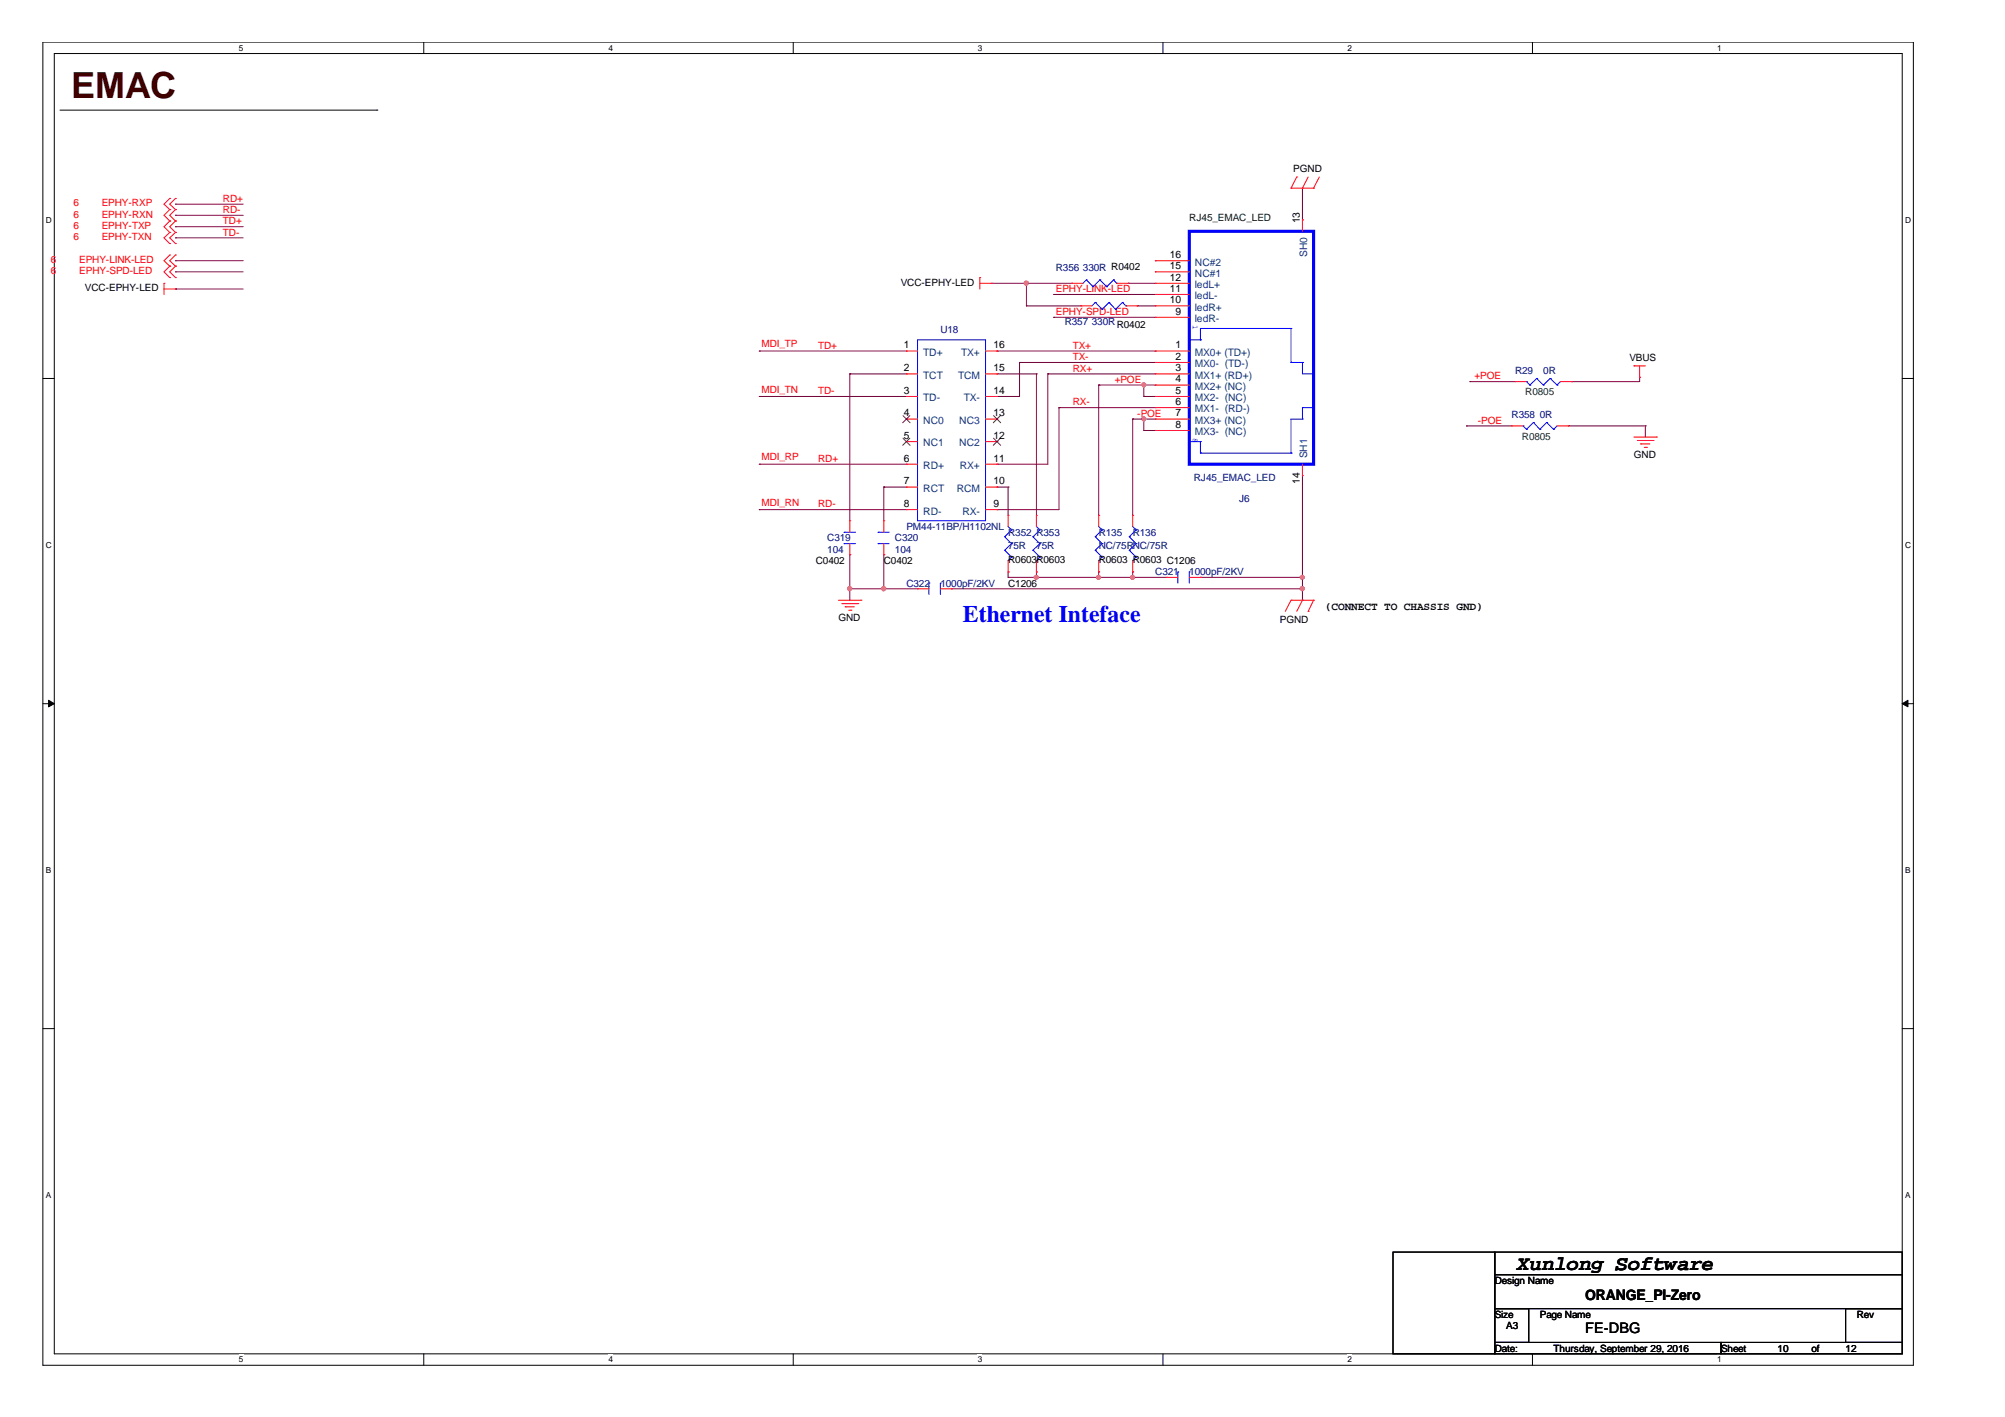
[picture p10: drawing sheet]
<svg xmlns="http://www.w3.org/2000/svg" width="297mm" height="210mm" viewBox="0 0 297 210" stroke-linecap="round" stroke-linejoin="round" font-family="sans-serif">
<path d="M6.3 6.2h277.2v196h-277.2zM8 7.9h273.8v192.6h-273.8z" fill="none" stroke="#000" stroke-width=".15"/>
<g fill="#fff">
<path d="M35.4 6.4h.6v1.4h-.6z"/>
<path d="M35.4 200.7h.6v1.4h-.6z"/>
</g>
<path d="M62.8 6.2v1.7M62.8 200.5v1.7" fill="none" stroke="#000" stroke-width=".15"/>
<g fill="#fff">
<path d="M90.1 6.4h.7v1.4h-.7z"/>
<path d="M90.1 200.7h.7v1.4h-.7z"/>
</g>
<path d="M117.5 6.2v1.7M117.5 200.5v1.7" fill="none" stroke="#000" stroke-width=".15"/>
<g fill="#fff">
<path d="M144.9 6.4h.6v1.4h-.6z"/>
<path d="M144.9 200.7h.6v1.4h-.6z"/>
</g>
<path d="M172.3 6.2v1.7M172.3 200.5v1.7" fill="none" stroke="#000" stroke-width=".15"/>
<g fill="#fff">
<path d="M199.6 6.4h.7v1.4h-.7z"/>
<path d="M199.6 200.7h.7v1.4h-.7z"/>
</g>
<path d="M227 6.2v1.7M227 200.5v1.7" fill="none" stroke="#000" stroke-width=".15"/>
<g fill="#fff">
<path d="M254.4 6.4h.6v1.4h-.6z"/>
<path d="M254.4 200.7h.6v1.4h-.6z"/>
<path d="M6.8 31.9h.8v1.4h-.8z"/>
<path d="M282.2 31.9h.9v1.4h-.9z"/>
<path d="M6.8 80.1h.8v1.4h-.8z"/>
<path d="M282.2 80.1h.9v1.4h-.9z"/>
</g>
<path d="M6.3 56.1h1.7M281.8 56.1h1.7" fill="none" stroke="#000" stroke-width=".15"/>
<g fill="#fff">
<path d="M6.8 128.2h.7v1.4h-.7z"/>
<path d="M282.2 128.2h.8v1.4h-.8z"/>
</g>
<path d="M6.3 104.2h1.7M281.8 104.2h1.7" fill="none" stroke="#000" stroke-width=".15"/>
<g fill="#000" stroke="#000" stroke-width=".15">
<path d="M7.2 103.7l.8 .5-.8 .5z" fill-rule="evenodd"/>
<path d="M281.8 104.2l.9-.5v1z" fill-rule="evenodd"/>
</g>
<g fill="#fff">
<path d="M6.8 176.4h.7v1.4h-.7z"/>
<path d="M282.2 176.4h.8v1.4h-.8z"/>
</g>
<path d="M8.9 16.3h46.9M55.8 16.3h.1M6.3 152.4h1.7M281.8 152.4h1.7M206.4 185.5h15v15h-15zM221.4 185.5h60.4v3.3h-60.4zM221.4 188.8h60.4v5.1h-60.4zM221.4 193.9h5.1v5h-5.1zM221.4 198.9h33.6v1.6h-33.6zM255 198.9h26.8v1.6h-26.8zM273.4 193.9h8.4v5h-8.4z" fill="none" stroke="#000" stroke-width=".15"/>
<g fill="none" stroke="#800040" stroke-width=".15">
<path d="M26 30.2h.1M26 38.6h.1M26 33.6h.1M26 31.9h.1M26 35.2h.1M26 30.2h10M26 38.6h10M26 33.6h10M26 31.9h10M26 35.2h10M193 32.6h.1M193 27.9v4.7"/>
<path d="M26 40.3h.1M26 42.8h.1M26 40.3h10M26 42.8h10M112.5 58.7h.1M112.5 52h.1M112.5 58.7h21.8M112.5 52h21.8M125.9 55.4h.1M125.9 55.4v21.7M125.9 55.4h8.4M146.9 42h11.8"/>
<path d="M147.7 52h.1M147.7 58.7h.1M147.7 55.4h.1M147.7 52h23.5M147.7 55.4h5.8M151 53.7h.1M151 53.7v5h-3.3M151 53.7h20.2M152.1 42h.1M152.1 45.3h.1M152.1 45.3h8M152.1 42v3.3"/>
<path d="M153.5 55.4h.1M153.5 55.4v20.9M155.2 55.4h.1M155.2 55.4h16M155.2 55.4v13.4h-7.5M156.1 43.6h.1M156.1 47h.1M156.1 43.6h15.1M156.1 47h15.1M158.7 42h.1M162.8 57h.1M162.8 57h8.4"/>
<path d="M162.8 57v19.3M167.1 42h.1M167.1 42h4.1M168.5 45.3h.1M168.5 45.3h2.7M169.5 57h.1M169.5 58.7h.1M169.5 58.7h1.7M169.5 57v1.7M217.8 56.5h.1M217.8 56.5h6.7M232.8 56.5h.1"/>
<path d="M242.9 55.9h.1M242.9 55.9v.6h-10.1M112.5 75.5h.1M112.5 68.8h.1M112.5 68.8h21.8M112.5 75.5h21.8M130.9 72.2h.1M130.9 72.2h3.4M130.9 72.2v4.9M147.7 68.8h.1M147.7 72.2h.1M147.7 75.5h.1"/>
<path d="M147.7 72.2h1.7M149.4 72.2h.1M149.4 72.2v4.1M156.9 60.4h.1M156.9 60.4h14.3M156.9 60.4v15.1h-9.2M167.8 62.1h.1M167.8 62.1h3.4M167.8 62.1v14.2M169.5 62.1h.1M169.5 63.8h.1M169.5 63.8h1.7"/>
<path d="M169.5 62.1v1.7M193 70.5v18.4M217.3 63.1h.1M217.3 63.1h6.6M232.3 63.1h.1M232.3 63.1h11.5M243.8 63.1h.1M243.8 63.1v1.6M125.9 87.2h.1M125.9 82.2h.1M125.9 87.2h10M125.9 82.2v6.7"/>
<path d="M130.9 82.2h.1M130.9 87.2h.1M130.9 82.2v5M141 87.2h.1M141 87.2h52M149.4 84.7h.1M149.4 85.5h.1M149.4 85.5h23.4M149.4 84.7v.8M153.5 84.7h.1M153.5 85.5h.1M153.5 84.7v.8"/>
<path d="M162.8 85.5h.1M162.8 84.7h.1M162.8 84.7v.8M167.8 85.5h.1M167.8 84.7h.1M167.8 84.7v.8M177.8 85.5h.1M177.8 85.5h15.2M193 85.5h.1M193 87.2h.1"/>
</g>
<g fill="#f0f" stroke="#f0f" stroke-width=".15">
<circle cx="192.9" cy="85.5" r=".31"/>
<circle cx="167.8" cy="85.5" r=".31"/>
<circle cx="162.8" cy="85.5" r=".31"/>
<circle cx="192.9" cy="87.2" r=".32"/>
<circle cx="130.9" cy="87.2" r=".32"/>
<circle cx="125.9" cy="87.2" r=".32"/>
<circle cx="169.4" cy="62" r=".31"/>
<circle cx="169.4" cy="57" r=".31"/>
<circle cx="153.5" cy="85.5" r=".31"/>
<circle cx="152" cy="41.9" r=".32"/>
</g>
<g fill="none" stroke="#f00" stroke-width=".15">
<path d="M25.1 39.4h.1M25.1 37.8h.1M25.1 31h.1M25.1 29.4h.1M25.1 32.7h.1M25.1 34.4h.1M25.1 36.1h.1M25.1 39.4l-.8 .9 .8 .8M25.1 37.8l-.8 .8 .8 .8M25.1 29.4l-.8 .8 .8 .8M25.1 31l-.8 .9 .8 .8M25.1 32.7l-.8 .9 .8 .8"/>
<path d="M25.1 34.4l-.8 .8 .8 .9M26 39.4h.1M26 37.8h.1M26 31h.1M26 29.4h.1M26 32.7h.1M26 34.4h.1M26 36.1h.1M26 39.4l-.9 .9 .9 .8M26 37.8l-.9 .8 .9 .8M26 29.4l-.9 .8 .9 .8M26 31l-.9 .9 .9 .8"/>
<path d="M26 32.7l-.9 .9 .9 .8M26 34.4l-.9 .8 .9 .9M171.2 38.6h.1M171.2 38.6h5M191.3 27.9h.1M191.3 27.9h3.3M192.1 26.2h.1M192.1 26.2l-.8 1.7M193 27.9h.1M193 32.6h.1M193 32.6v1.7M193.8 26.2l-.8 1.7"/>
<path d="M194.6 27.9h.1M195.5 26.2l-.9 1.7M24.3 42h.1M24.3 42.8h1.7M24.3 42v1.6M25.1 41.1h.1M26 42.8h.1M26 41.1h.1M134.3 52h.1M134.3 55.4h.1M134.3 58.7h.1M134.3 52h1.6"/>
<path d="M134.3 55.4h1.6M134.3 58.7h1.6M145.2 41.1h.1M145.2 42h1.7M145.2 41.1v1.7M146 52h1.7M146 55.4h1.7M146 58.7h1.7M146.9 42h.1M147.7 58.7h.1M147.7 55.4h.1M147.7 52h.1"/>
<path d="M158.7 42h.1M158.7 42h1.7M160.1 45.3h.1M160.1 45.3h1.7M165.4 42h1.7M166.8 45.3h1.7M167.1 42h.1M168.5 45.3h.1M171.2 52h.1M171.2 53.7h.1M171.2 55.4h.1M171.2 57h.1"/>
<path d="M171.2 58.7h.1M171.2 47h.1M171.2 45.3h.1M171.2 43.6h.1M171.2 42h.1M171.2 40.3h.1M171.2 42h5M171.2 52h5M171.2 53.7h5M171.2 55.4h5M171.2 57h5M171.2 58.7h5"/>
<path d="M171.2 47h5M171.2 45.3h5M171.2 43.6h5M171.2 40.3h5M224.5 56.5h.1M224.5 56.5h1.6M231.2 56.5h1.6M232.8 56.5h.1M242.1 54.2h.1M242.1 54.2h1.7M242.9 55.9h.1M242.9 54.2v1.7"/>
<path d="M125.9 77.1h.1M125.9 77.1v1.7M130.9 77.1h.1M130.9 77.1v1.7M134.3 62.1h.1M134.3 65.4h.1M134.3 68.8h.1M134.3 72.2h.1M134.3 75.5h.1M134.3 62.1h1.6M134.3 65.4h1.6M134.3 68.8h1.6"/>
<path d="M134.3 72.2h1.6M134.3 75.5h1.6M146 62.1h1.7M146 65.4h1.7M146 68.8h1.7M146 72.2h1.7M146 75.5h1.7M147.7 75.5h.1M147.7 72.2h.1M147.7 68.8h.1M147.7 65.4h.1M147.7 62.1h.1"/>
<path d="M149.4 76.3h.1M149.4 76.3v1.7M153.5 76.3h.1M153.5 76.3v1.7M162.8 76.3h.1M162.8 76.3v1.7M167.8 76.3h.1M167.8 76.3v1.7M171.2 60.4h.1M171.2 62.1h.1M171.2 63.8h.1M171.2 60.4h5"/>
<path d="M171.2 62.1h5M171.2 63.8h5M193 70.5h.1M193 68.8v1.7M223.9 63.1h.1M223.9 63.1h1.7M230.7 63.1h1.6M232.3 63.1h.1M242.1 64.7h3.3M242.6 65.2h2.3M243.1 65.8h.1M243.1 65.8h1.3"/>
<path d="M243.6 66.3h.3M243.9 66.3h.1M244.9 65.2h.1M245.4 64.7h.1M124.2 88.9h3.4M124.7 89.4h2.4M125.2 89.9h.1M125.2 89.9h1.4M125.7 90.4h.4M125.9 82.2h.1M125.9 80.5v1.7M126.1 90.4h.1"/>
<path d="M127.1 89.4h.1M127.6 88.9h.1M130.9 82.2h.1M130.9 80.5v1.7M135.9 87.2h.1M135.9 87.2h1.7M139.3 87.2h1.7M141 87.2h.1M149.4 84.7h.1M149.4 83v1.7M153.5 84.7h.1M153.5 83v1.7"/>
<path d="M162.8 84.7h.1M162.8 83v1.7M167.8 84.7h.1M167.8 83v1.7M172.8 85.5h.1M172.8 85.5h1.7M176.2 85.5h1.6M177.8 85.5h.1M191.3 88.9h.1M191.3 88.9h3.3M191.3 88.9l-.9 1.7M193 88.9h.1"/>
<path d="M193 88.9l-.9 1.7M193.8 90.6h.1M194.6 88.9h.1M194.6 88.9l-.8 1.7"/>
</g>
<g fill="none" stroke="#00f" stroke-width=".15">
<path d="M135.9 50.3h10.1v26.8h-10.1zM161 41.5h.1M161 41.5l-.6 .5M161 41.5l.9 1M161.9 42.5h.1M162.3 44.8h.1M162.3 44.8l-.5 .5M162.3 44.8l1 1M162.9 41.5h.1M162.9 41.5l-1 1M162.9 41.5l1.1 1M163.3 45.8h.1"/>
<path d="M164 42.5h.1M164.3 44.8h.1M164.3 44.8l-1 1M164.3 44.8l1 1M165 41.5h.1M165 41.5l-1 1M165 41.5l.4 .5M165.3 45.8h.1M165.4 42h.1M166.3 44.8h.1M166.3 44.8l.5 .5M166.3 44.8l-1 1"/>
<path d="M166.8 45.3h.1M176.2 50.3h1.6M177.8 50.3h.1M191.3 48.7h.1M191.3 53.7h.1M191.3 48.7h-13.5v1.6M191.3 53.7h1.7M191.3 48.7v5M193 53.7h.1M193 53.7v1.7h1.6M194.6 55.4h.1M226.1 56.5h.1"/>
<path d="M226.1 56.5l.6 .5M226.7 57h.1M227.7 56.1h.1M227.7 56.1l.9 .9M227.7 56.1l-1 .9M228.6 57h.1M229.7 56.1h.1M229.7 56.1l1 .9M229.7 56.1l-1.1 .9M230.7 57h.1M231.2 56.5l-.5 .5M125.1 78.8h.1"/>
<path d="M125.1 78.8h1.6M130.1 78.8h.1M130.1 78.8h1.6M148.8 79.5h.1M148.8 79.5l1.1 1M149.4 78l.5 .5M149.9 78.5h.1M149.9 78.5l-1.1 1M153 79.5h.1M153 79.5l1.1 1M153.5 78l.6 .5M154.1 78.5h.1"/>
<path d="M154.1 78.5l-1.1 1M162.3 79.5h.1M162.3 79.5l1 1M162.8 78l.5 .5M163.3 78.5h.1M163.3 78.5l-1 1M167.3 79.5h.1M167.3 79.5l1 1M167.8 78l.5 .5M168.3 78.5h.1M168.3 78.5l-1 1M176.2 65.4h1.6"/>
<path d="M177.8 65.4h.1M177.8 67.1h.1M177.8 65.4v1.7M177.8 67.1h13.5M191.3 67.1h.1M193 60.4h.1M193 62.1h.1M193 60.4v1.7M193 62.1h-1.7v5M193 60.4h1.6M194.6 60.4h.1M225.6 63.1h.1"/>
<path d="M225.6 63.1l.5 .5M226.1 63.6h.1M227.2 62.6h.1M227.2 62.6l.9 1M227.2 62.6l-1.1 1M228.1 63.6h.1M229.2 62.6h.1M229.2 62.6l1 1M229.2 62.6l-1.1 1M230.2 63.6h.1M230.7 63.1l-.5 .5M125.1 80.5h.1"/>
<path d="M125.1 80.5h1.6M130.1 80.5h.1M130.1 80.5h1.6M137.6 86.4h.1M137.6 86.4v1.7M139.3 86.4h.1M139.3 86.4v1.7M148.8 81.5h.1M148.8 81.5l1.1 1M149.4 83h.1M149.9 80.5h.1M149.9 82.5h.1"/>
<path d="M149.9 80.5l-1.1 1M149.9 82.5l-.5 .5M153 81.5h.1M153 81.5l1.1 1M153.5 83h.1M154.1 80.5h.1M154.1 82.5h.1M154.1 80.5l-1.1 1M154.1 82.5l-.6 .5M162.3 81.5h.1M162.3 81.5l1 1M162.8 83h.1"/>
<path d="M163.3 80.5h.1M163.3 82.5h.1M163.3 80.5l-1 1M163.3 82.5l-.5 .5M167.3 81.5h.1M167.3 81.5l1 1M167.8 83h.1M168.3 80.5h.1M168.3 82.5h.1M168.3 80.5l-1 1M168.3 82.5l-.5 .5M174.5 84.7h.1"/>
<path d="M174.5 84.7v1.7M176.2 84.7h.1M176.2 84.7v1.7"/>
</g>
<path d="M176.2 34.3h18.4v34.5h-18.4z" fill="none" stroke="#00f" stroke-width=".47"/>
<path d="M133.8 61.6l1 1M133.8 64.9l1 1.1M134.8 61.6l-1.1 1M134.8 64.9l-1.1 1.1M147.2 64.9l1.1 1.1M147.2 61.6l1.1 1M148.2 64.9l-1 1.1M148.2 61.6l-1 1" fill="none" stroke="#804000" stroke-width=".15"/>
<text font-size="5.3" fill="#400000" x="10.5" y="14.5">EMAC</text>
<text font-size="3.5" fill="#00f" x="142.7" y="92.1">Ethernet Inteface</text>
<text font-size="3" x="224.8" y="188.1">Xunlong Software</text>
<g font-size="2.2">
<text x="234.9" y="197.5">FE-DBG</text>
<text x="234.9" y="192.5">ORANGE_PI-Zero</text>
</g>
<text font-size="1.7" x="196.3" y="90.4">(CONNECT TO CHASSIS GND)</text>
<g font-size="1.5" fill="#f00">
<text x="33" y="29.9">RD+</text>
<text x="10.9" y="30.6">6</text>
<text x="10.9" y="32.3">6</text>
<text x="10.9" y="33.9">6</text>
<text x="10.9" y="35.6">6</text>
<text x="15.1" y="30.6">EPHY-RXP</text>
<text x="15.1" y="32.3">EPHY-RXN</text>
<text x="15.1" y="33.9">EPHY-TXP</text>
<text x="15.1" y="35.6">EPHY-TXN</text>
<text x="33" y="33.2">TD+</text>
<text x="33" y="31.6">RD-</text>
<text x="33" y="34.9">TD-</text>
<text x="7.5" y="40.7">6</text>
<text x="7.5" y="39">6</text>
<text x="11.7" y="40.7">EPHY-SPD-LED</text>
<text x="11.7" y="39">EPHY-LINK-LED</text>
<text x="156.4" y="43.3">EPHY-LINK-LED</text>
<text x="156.4" y="46.7">EPHY-SPD-LED</text>
<text x="112.8" y="51.4">MDI_TP</text>
<text x="121.2" y="51.7">TD+</text>
<text x="158.9" y="53.4">TX-</text>
<text x="158.9" y="51.7">TX+</text>
<text x="112.8" y="58.2">MDI_TN</text>
<text x="121.2" y="58.4">TD-</text>
<text x="158.9" y="55">RX+</text>
<text x="165.1" y="56.7">+POE</text>
<text x="218.4" y="56.2">+POE</text>
<text x="158.9" y="60">RX-</text>
<text x="168.5" y="61.7">-POE</text>
<text x="218.9" y="62.8">-POE</text>
<text x="112.8" y="68.2">MDI_RP</text>
<text x="121.2" y="68.4">RD+</text>
<text x="112.8" y="74.9">MDI_RN</text>
<text x="121.2" y="75.2">RD-</text>
</g>
<g font-size="1.5">
<text x="191.6" y="25.5">PGND</text>
<text x="192.6" y="33.1" transform="rotate(-90 192.6 33.1)">13</text>
<text x="173.3" y="41.6">12</text>
<text x="173.3" y="39.9">15</text>
<text x="173.3" y="38.2">16</text>
<text x="12.6" y="43.2">VCC-EPHY-LED</text>
<text x="133.4" y="42.3">VCC-EPHY-LED</text>
<text x="173.3" y="44.9">10</text>
<text x="173.3" y="43.2">11</text>
<text x="174.2" y="46.6">9</text>
<text x="133.9" y="51.6">1</text>
<text x="147.2" y="51.6">16</text>
<text x="174.2" y="51.6">1</text>
<text x="174.2" y="53.3">2</text>
<text x="241.4" y="53.5">VBUS</text>
<text x="133.9" y="55">2</text>
<text x="133.9" y="58.3">3</text>
<text x="147.2" y="55">15</text>
<text x="147.2" y="58.3">14</text>
<text x="174.2" y="55">3</text>
<text x="174.2" y="56.7">4</text>
<text x="174.2" y="58.3">5</text>
<text x="133.9" y="61.7">4</text>
<text x="133.9" y="65">5</text>
<text x="147.2" y="65">12</text>
<text x="147.2" y="61.7">13</text>
<text x="174.2" y="60">6</text>
<text x="174.2" y="61.7">7</text>
<text x="174.2" y="63.4">8</text>
<text x="133.9" y="68.4">6</text>
<text x="133.9" y="71.8">7</text>
<text x="147.2" y="68.4">11</text>
<text x="147.2" y="71.8">10</text>
<text x="192.6" y="71.6" transform="rotate(-90 192.6 71.6)">14</text>
<text x="242.1" y="67.8">GND</text>
<text x="133.9" y="75.1">8</text>
<text x="147.2" y="75.1">9</text>
<text x="120.9" y="83.5">C0402</text>
<text x="130.9" y="83.5">C0402</text>
<text x="149.4" y="83.4">R0603R0603</text>
<text x="162.8" y="83.4">R0603 R0603 C1206</text>
<text x="149.4" y="86.9">C1206</text>
<text x="124.2" y="91.9">GND</text>
<text x="189.6" y="92.3">PGND</text>
<text x="221.4" y="190.2">Design Name</text>
<text x="221.4" y="195.2">Size</text>
<text x="223.1" y="196.9">A3</text>
<text x="228.1" y="195.2">Page Name</text>
<text x="275.1" y="195.2">Rev</text>
<text x="221.4" y="200.2">Date:</text>
<text x="230.2" y="200.2">Thursday, September 29, 2016</text>
<text x="255" y="200.2">Sheet</text>
<text x="263.4" y="200.2">10</text>
<text x="268.4" y="200.2">of</text>
<text x="273.4" y="200.2">12</text>
</g>
<text font-size="1.5" fill="#004000" x="176.2" y="32.7">RJ45_EMAC_LED</text>
<g font-size="1.5" fill="#000080">
<text x="156.4" y="40.1">R356</text>
<text x="160.4" y="40.1">330R R0402</text>
<text x="139.3" y="49.3">U18</text>
<text x="157.7" y="48.2">R357</text>
<text x="161.8" y="48.2">330RR0402</text>
<text x="224.5" y="55.4">R29</text>
<text x="228.6" y="55.4">0R</text>
<text x="223.9" y="61.9">R358</text>
<text x="228.1" y="61.9">0R</text>
<text x="176.9" y="71.3">RJ45_EMAC_LED</text>
<text x="183.6" y="74.3">J6</text>
<text x="122.6" y="80.2">C319</text>
<text x="122.6" y="81.9">104</text>
<text x="132.6" y="80.2">C320</text>
<text x="132.6" y="81.9">104</text>
<text x="134.3" y="78.5">PM44-11BP/H1102NL</text>
<text x="149.4" y="79.3">R352 R353</text>
<text x="149.4" y="81.4">75R</text>
<text x="153.5" y="81.4">75R</text>
<text x="162.8" y="79.3">R135</text>
<text x="162.8" y="81.4">NC/75RNC/75R</text>
<text x="167.8" y="79.3">R136</text>
<text x="134.3" y="86.9">C322</text>
<text x="139.3" y="86.9">1000pF/2KV</text>
<text x="171.2" y="85.2">C321</text>
<text x="176.2" y="85.2">1000pF/2KV</text>
</g>
<g font-size="1.5" fill="#004080">
<text x="177" y="41">NC#1</text>
<text x="177" y="39.3">NC#2</text>
<text x="193.7" y="38.1" transform="rotate(-90 193.7 38.1)">SH0</text>
<text x="177" y="47.7">ledR-</text>
<text x="177" y="46">ledR+</text>
<text x="177" y="44.3">ledL-</text>
<text x="177" y="42.7">ledL+</text>
<text x="136.8" y="52.7">TD+</text>
<text x="142.4" y="52.7">TX+</text>
<text x="177" y="52.7">MX0+ (TD+)</text>
<text x="136.8" y="56.1">TCT</text>
<text x="136.8" y="59.5">TD-</text>
<text x="141.9" y="56.1">TCM</text>
<text x="142.8" y="59.5">TX-</text>
<text x="177" y="54.4">MX0- (TD-)</text>
<text x="177" y="56.1">MX1+ (RD+)</text>
<text x="177" y="57.8">MX2+ (NC)</text>
<text x="177" y="59.5">MX2- (NC)</text>
<text x="136.8" y="62.8">NC0</text>
<text x="142.1" y="62.8">NC3</text>
<text x="177" y="61.1">MX1- (RD-)</text>
<text x="177" y="62.8">MX3+ (NC)</text>
<text x="177" y="64.5">MX3- (NC)</text>
<text x="136.8" y="66.1">NC1</text>
<text x="136.8" y="69.5">RD+</text>
<text x="142.1" y="66.1">NC2</text>
<text x="142.2" y="69.5">RX+</text>
<text x="193.7" y="67.9" transform="rotate(-90 193.7 67.9)">SH1</text>
<text x="136.8" y="72.9">RCT</text>
<text x="136.8" y="76.2">RD-</text>
<text x="141.7" y="72.9">RCM</text>
<text x="142.6" y="76.2">RX-</text>
</g>
<g font-size="1.5" fill="#008000">
<text x="226" y="58.6">R0805</text>
<text x="225.5" y="65.1">R0805</text>
</g>
<g font-size="1.2">
<text x="35.4" y="7.5">5</text>
<text x="90.1" y="7.5">4</text>
<text x="144.9" y="7.5">3</text>
<text x="199.6" y="7.5">2</text>
<text x="254.4" y="7.5">1</text>
<text x="6.8" y="33.1">D</text>
<text x="282.2" y="33.1">D</text>
<text x="6.8" y="81.2">C</text>
<text x="282.2" y="81.2">C</text>
<text x="6.8" y="129.4">B</text>
<text x="282.2" y="129.4">B</text>
<text x="6.8" y="177.5">A</text>
<text x="282.2" y="177.5">A</text>
<text x="35.4" y="201.8">5</text>
<text x="90.1" y="201.8">4</text>
<text x="144.9" y="201.8">3</text>
<text x="199.6" y="201.8">2</text>
<text x="254.4" y="201.8">1</text>
</g>
<g font-size="1.1" fill="#00f">
<text x="176.7" y="48.1" transform="rotate(90 176.7 48.1)">1</text>
<text x="176.7" y="64.9" transform="rotate(90 176.7 64.9)">8</text>
</g>
</svg>
